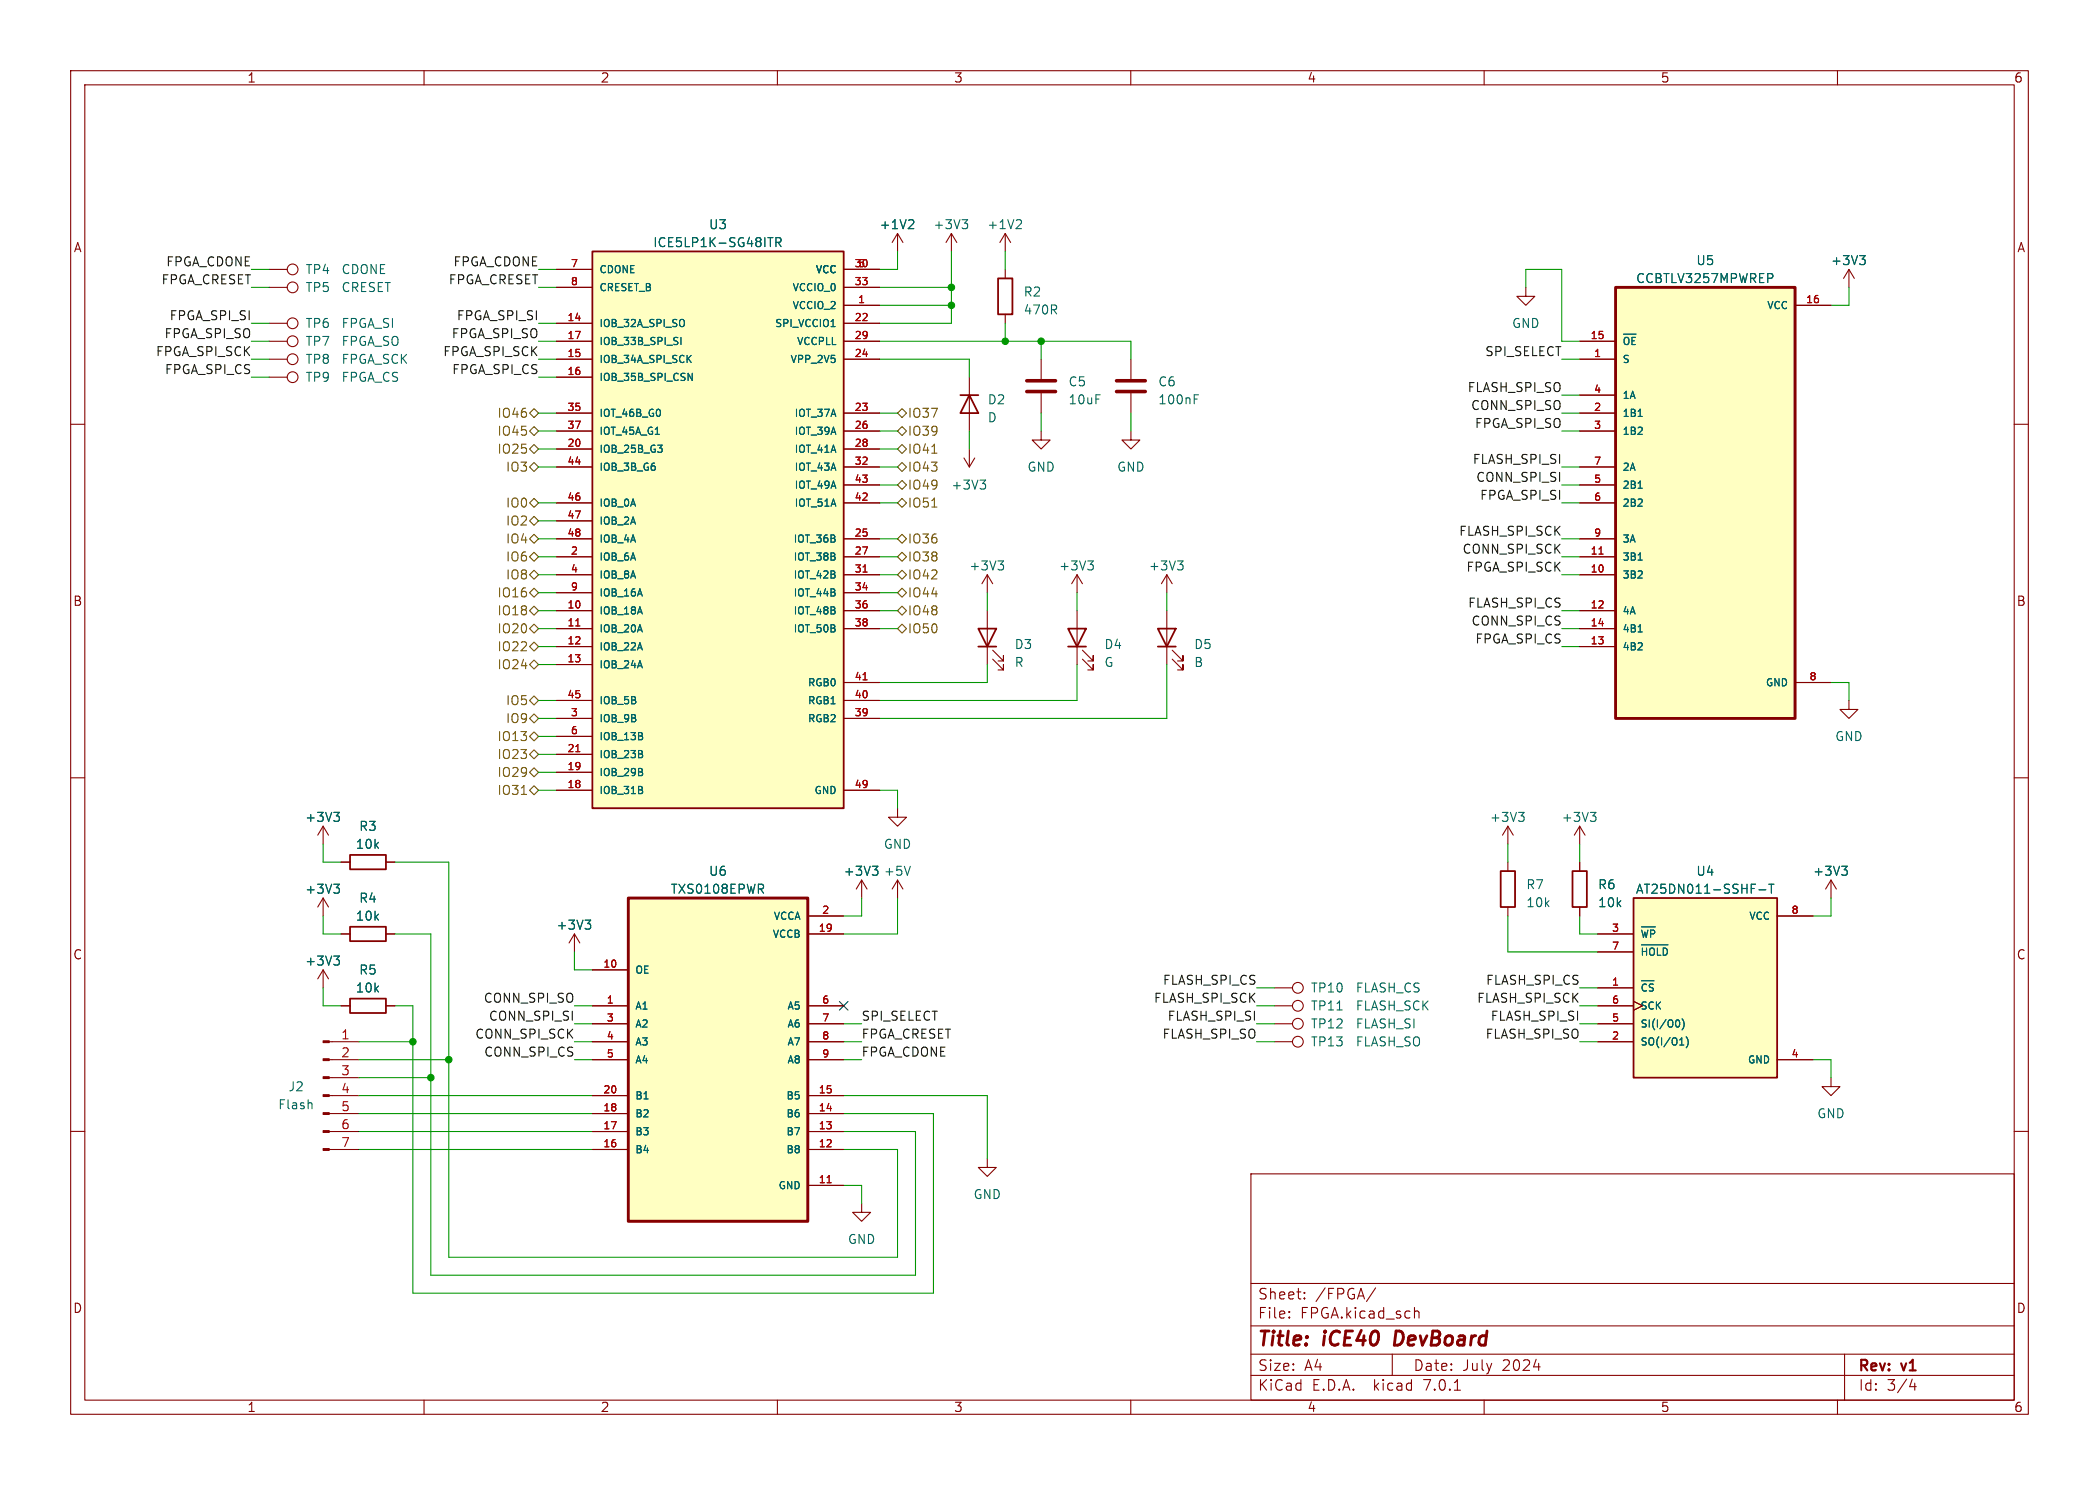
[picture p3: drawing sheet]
<svg xmlns="http://www.w3.org/2000/svg" width="297mm" height="210mm" viewBox="0 0 297 210" stroke-linecap="round" stroke-linejoin="round" font-family="sans-serif">
<g fill="none" stroke="#840000" stroke-width=".15">
<path d="M10 10h277v190h-277zM12 12h273v186h-273zM60 10v2M110 10v2M160 10v2M210 10v2M260 10v2M38.1 38.1h2.5M78.7 38.1h5.1M119.4 38.1h5.1M127 33l-.8 1.3M127 33v2.6"/>
<path d="M127 33l.8 1.3M134.6 33l-.7 1.3M134.6 33v2.6M134.6 33l.8 1.3M142.2 33v2.6M142.2 38.1v1.3M142.2 33l-.7 1.3M142.2 33l.8 1.3M261.6 38.1l-.7 1.3M261.6 38.1v2.5M261.6 38.1l.8 1.3M10 60h2"/>
<path d="M38.1 45.7h2.5M38.1 50.8h2.5M38.1 53.3h2.5M38.1 48.3h2.5M38.1 40.6h2.5M78.7 45.7h5.1M78.7 50.8h5.1M78.7 53.3h5.1M78.7 48.3h5.1M78.7 58.4h5.1M78.7 40.6h5.1M119.4 45.7h5.1"/>
<path d="M119.4 50.8h5.1M119.4 43.2h5.1M119.4 48.3h5.1M119.4 58.4h5.1M119.4 40.6h5.1M137.2 53.3v7.7M142.2 44.5v1.2M147.3 50.8v2.8M147.3 55.6v2.8M160 50.8v2.8M160 55.6v2.8M215.9 40.6v1.3h1.3l-1.3 1.3-1.3-1.3h1.3"/>
<path d="M223.5 50.8h5.1M223.5 48.3h5.1M223.5 58.4h5.1M223.5 55.9h5.1M254 43.2h5.1M285 60h2M78.7 78.7h5.1M78.7 63.5h5.1M78.7 76.2h5.1M78.7 61h5.1M78.7 66h5.1M78.7 71.1h5.1"/>
<path d="M78.7 73.7h5.1M119.4 78.7h5.1M119.4 63.5h5.1M119.4 76.2h5.1M119.4 61h5.1M119.4 66h5.1M119.4 71.1h5.1M119.4 68.6h5.1M136.4 64.8l.8 1.2M137.2 63.5v2.5M137.9 64.8l-.7 1.2M147.3 61v1.2h1.3l-1.3 1.3-1.3-1.3h1.3"/>
<path d="M160 61v1.2h1.3l-1.3 1.3-1.3-1.3h1.3M223.5 78.7h5.1M223.5 76.2h5.1M223.5 61h5.1M223.5 66h5.1M223.5 71.1h5.1M223.5 68.6h5.1M78.7 86.4h5.1M78.7 88.9h5.1M78.7 91.4h5.1M78.7 94h5.1M78.7 81.3h5.1"/>
<path d="M78.7 83.8h5.1M78.7 99.1h5.1M119.4 86.4h5.1M119.4 88.9h5.1M119.4 81.3h5.1M119.4 83.8h5.1M119.4 99.1h5.1M119.4 96.5h5.1M139.7 81.3l-.8 1.3M139.7 81.3v2.5M139.7 86.4v7.6M139.7 81.3l.8 1.3"/>
<path d="M140.5 93.2l1.5 1.5v-.7v.7h-.8M140.5 91.9l1.5 1.6v-.8v.8h-.8M152.4 81.3v2.5M152.4 86.4v7.6M152.4 81.3l-.8 1.3M152.4 81.3l.8 1.3M153.2 93.2l1.5 1.5v-.7v.7h-.8M153.2 91.9l1.5 1.6v-.8v.8h-.8M165.1 81.3v2.5M165.1 86.4v7.6M165.1 81.3l-.8 1.3M165.1 81.3l.8 1.3"/>
<path d="M165.9 93.2l1.5 1.5v-.7v.7h-.8M165.9 91.9l1.5 1.6v-.8v.8h-.8M223.5 86.4h5.1M223.5 88.9h5.1M223.5 91.4h5.1M223.5 81.3h5.1M254 96.5h5.1M261.6 99.1v1.2h1.3l-1.3 1.3-1.3-1.3h1.3M10 110h2M45.7 116.8l-.7 1.3M45.7 116.8v2.6M45.7 116.8l.8 1.3"/>
<path d="M78.7 111.8h5.1M78.7 109.2h5.1M78.7 106.7h5.1M78.7 101.6h5.1M78.7 104.1h5.1M119.4 111.8h5.1M119.4 101.6h5.1M127 114.3v1.3h1.3l-1.3 1.2-1.3-1.2h1.3M213.4 116.8v2.6M213.4 116.8l-.8 1.3M213.4 116.8l.7 1.3M223.5 116.8v2.6"/>
<path d="M223.5 116.8l-.7 1.3M223.5 116.8l.8 1.3M285 110h2M45.7 127v2.5M45.7 137.2v2.5M45.7 137.2l-.7 1.2M45.7 137.2l.8 1.2M45.7 127l-.7 1.3M45.7 127l.8 1.3M48.3 121.9h1.2M48.3 132.1h1.2M54.6 121.9h1.3"/>
<path d="M54.6 132.1h1.3M81.3 132.1l-.8 1.3M81.3 132.1v2.5M81.3 132.1l.7 1.3M83.8 137.2h5.1M114.3 132.1h5.1M114.3 129.5h5.1M121.9 124.5l-.7 1.2M121.9 124.5v2.5M121.9 124.5l.8 1.2M127 124.5v2.5M127 124.5l-.8 1.2"/>
<path d="M127 124.5l.8 1.2M180.3 139.7h2.6M213.4 121.9v1.3M213.4 128.3v1.2M223.5 121.9v1.3M223.5 128.3v1.2M226.1 139.7h5M226.1 132.1h5M226.1 134.6h5M251.5 129.5h5M259.1 124.5l-.8 1.2M259.1 124.5v2.5"/>
<path d="M259.1 124.5l.7 1.2M10 160h2M46.6 147.3h4.2M46.6 149.9h4.2M46.6 157.5h4.2M46.6 154.9h4.2M46.6 152.4h4.2M48.3 142.2h1.2M54.6 142.2h1.3M83.8 147.3h5.1M83.8 142.2h5.1M83.8 144.8h5.1"/>
<path d="M83.8 149.9h5.1M83.8 157.5h5.1M83.8 154.9h5.1M114.3 147.3h5.1M114.3 142.2h5.1M114.3 144.8h5.1M114.3 149.9h5.1M114.3 157.5h5.1M114.3 154.9h5.1M180.3 147.3h2.6M180.3 142.2h2.6M180.3 144.8h2.6"/>
<path d="M226.1 147.3h5M226.1 142.2h5M226.1 144.8h5M231.1 141.6l1.3 .6-1.3 .7M251.5 149.9h5M259.1 152.4v1.3h1.2l-1.2 1.2-1.3-1.2h1.3M285 160h2M46.6 162.6h4.2M46.6 160h4.2M83.8 162.6h5.1M83.8 160h5.1M114.3 162.6h5.1"/>
<path d="M114.3 160h5.1M114.3 167.6h5.1M121.9 170.2v1.3h1.3l-1.3 1.2-1.3-1.2h1.3M139.7 163.8v1.3h1.3l-1.3 1.3-1.3-1.3h1.3M177 166h108v32h-108zM60 198v2M110 198v2M160 198v2M177 194.5h108M177 191.5h108M177 187.5h108M177 181.5h108"/>
<path d="M182.4 186.3h.1l-.1 .1M182.4 185.5h.1l-.1 .1M184.6 183.6v.1M184.6 182.8v.1M194.6 182.1l-1.2 2M197 191.5v3M200.1 185.5a.37 .37 0 0 1 .7 .1v.8M205.8 196.6h.8M210 198v2M217 193.3h.9M260 198v2M261 191.5v6.5"/>
<path d="M270.2 196.1h.9M270.9 195.6v1"/>
<circle cx="41.4" cy="38.1" r=".76"/>
<circle cx="41.4" cy="45.7" r=".76"/>
<circle cx="41.4" cy="48.3" r=".76"/>
<circle cx="41.4" cy="53.3" r=".76"/>
<circle cx="41.4" cy="40.6" r=".76"/>
<circle cx="41.4" cy="50.8" r=".76"/>
<circle cx="183.6" cy="139.7" r=".76"/>
<circle cx="183.6" cy="142.2" r=".76"/>
<circle cx="183.6" cy="144.8" r=".76"/>
<circle cx="183.6" cy="147.3" r=".76"/>
</g>
<g fill="none" stroke="#006464" stroke-width=".15">
<path d="M108.6 33.6h.8M109.8 34.3l.6-.1 .1-.2v-.3l-.2-.1h-.5v1.3M110.1 34.3l.4 .6M129.1 31.1l.2 .2-.1 .3-.7 .7h.8M136.1 31.1h.8l-.4 .5M136.7 31.6l.2 .2v.3l-.2 .2M144.3 31.1l.2 .2v.3l-.7 .7h.7M250.8 38.8v.4M263.1 36.1h.8l-.4 .5M263.7 36.6l.2 .3v.3l-.2 .2M96.4 47.7v1M97.4 52.8l.5 1v-1"/>
<path d="M117.6 46.2h.6M169 55.8h.6M229.7 47.3h1.8M229.8 48.1a.34 .34 0 0 1 .3-.4 .34 .34 0 0 1 .4 .4M231.4 47.7h-.5v1M231.8 58.9h.6M138.7 67.9h.8l-.5 .5M139.2 68.4l.3 .2v.3l-.3 .3M141.2 79.3h.8l-.4 .5M141.8 79.8l.2 .3v.3l-.2 .2M153.9 79.3h.8l-.4 .5M154.5 79.8l.2 .3v.3l-.2 .2"/>
<path d="M166.6 79.3h.8l-.4 .5M167.2 79.8l.2 .3v.3l-.2 .2M231.8 79.2h.6M231.8 69h.6M231.8 89.4h.6M47.2 114.9h.8l-.4 .5M47.8 115.4l.2 .2v.3l-.2 .3M214.9 114.9h.8l-.5 .5M215.4 115.4l.3 .2v.3l-.3 .3M225 114.9h.8l-.4 .5M225.6 115.4l.2 .2v.3l-.2 .3M47.2 125h.8l-.4 .5"/>
<path d="M47.2 135.2h.8l-.4 .5M47.8 125.5l.2 .3v.3l-.2 .2M47.8 135.7l.2 .2v.3l-.2 .3M82.8 130.1h.8l-.4 .5M83.3 130.6l.3 .3v.3l-.3 .2M123.4 122.5h.8l-.4 .5M124 123l.2 .2v.3l-.2 .3M128.8 122.5l-.4 1.3M232.3 138.7h1.7M232.3 131.1h1.9M232.3 133.6h3.7M232.3 131.5l.2 1"/>
<path d="M232.4 134.1v1M233 139.3l-.3-.1-.3 .2M233 134.1v1M233.2 131.5l-.3 1M233.4 134.4a.34 .34 0 0 1 .4-.3 .34 .34 0 0 1 .3 .3M233.9 139.2h-.3l-.2 .2M234.1 131.9l-.1-.3-.4-.1v1M234.5 134.1v1M235.9 134.3l-.2-.2h-.4v1M248.9 125.8h1M250.3 125h.7M250.6 125v1.3"/>
<path d="M260.6 122.5h.8l-.4 .5M261.1 123l.3 .2v.3l-.3 .3M44.1 156v.8M237.4 144.2a.64 .64 0 0 1 0 1M237.7 147.8h.6M238 144.1a1.17 1.17 0 0 1 0 1.5M238.6 146.6a1.16 1.16 0 0 1 0 1.6"/>
</g>
<g fill="none" stroke="#840000" stroke-width=".25">
<path d="M83.8 35.6h35.6v78.7h-35.6zM141.2 39.4h2.1v5.1h-2.1zM135.9 55.9h2.5M137.2 55.9l1.2 2.5h-2.5zM138.4 88.9h2.6l-1.3 2.5zM138.4 91.4h2.6M151.1 88.9h2.6l-1.3 2.5zM151.1 91.4h2.6M163.8 88.9h2.6l-1.3 2.5zM163.8 91.4h2.6M49.5 120.9h5.1v2h-5.1zM49.5 131.1h5.1v2h-5.1z"/>
<path d="M212.3 123.2h2.1v5.1h-2.1zM222.5 123.2h2v5.1h-2zM231.1 127h20.4v25.4h-20.4zM49.5 141.2h5.1v2.1h-5.1z"/>
</g>
<path d="M145.3 55.4h4.1M145.3 53.8h4.1M158 55.4h4.1M158 53.8h4.1" fill="none" stroke="#840000" stroke-width=".51"/>
<g fill="#ffffc2" stroke="#ffffc2" stroke-width=".14">
<path d="M83.8 35.6h35.6v78.7h-35.6z"/>
<path d="M231.1 127h20.4v25.4h-20.4z"/>
<path d="M88.9 127h25.4v45.7h-25.4z"/>
<path d="M228.6 40.6h25.4v61h-25.4z"/>
</g>
<path d="M226.3 78.4h.5M81.5 88.5h.6M122.1 80.9h.6M122.1 96.1h.6M81.5 106.3h.6M117 167.3h.6" fill="none" stroke="#a90000" stroke-width=".15"/>
<g fill="#840000" stroke="#840000" stroke-width=".15">
<path d="M45.7 162.4h.9v.3h-.9z"/>
<path d="M45.7 159.9h.9v.2h-.9z"/>
<path d="M45.7 157.4h.9v.2h-.9z"/>
<path d="M45.7 154.8h.9v.3h-.9z"/>
<path d="M45.7 152.3h.9v.2h-.9z"/>
<path d="M45.7 149.7h.9v.3h-.9z"/>
<path d="M45.7 147.2h.9v.2h-.9z"/>
</g>
<path d="M228.6 40.6h25.4v61h-25.4zM88.9 127h25.4v45.7h-25.4z" fill="none" stroke="#840000" stroke-width=".41"/>
<g fill="none" stroke="#725600" stroke-width=".15">
<path d="M74.9 58.4l.7-.6 .6 .6-.6 .7zM127 58.4l.6-.6 .7 .6-.7 .7zM74.9 61l.7-.7 .6 .7-.6 .6zM74.9 78.7l.7-.6 .6 .6-.6 .7zM74.9 66l.7-.6 .6 .6-.6 .7zM74.9 73.7l.7-.7 .6 .7-.6 .6zM74.9 76.2l.7-.6 .6 .6-.6 .6zM74.9 71.1l.7-.6 .6 .6-.6 .7zM75.6 62.9l.6 .6-.6 .6-.7-.6zM127 68.6l.6-.7 .7 .7-.7 .6zM127 66l.6-.6 .7 .6-.7 .7zM127 78.7l.6-.6 .7 .6-.7 .7z"/>
<path d="M127 76.2l.6-.6 .7 .6-.7 .6zM127 61l.6-.7 .7 .7-.7 .6zM127 71.1l.6-.6 .7 .6-.7 .7zM127.6 62.9l.7 .6-.7 .6-.6-.6zM131.8 64.1h.8M131.8 71.7h.8M74.9 88.9l.7-.6 .6 .6-.6 .6zM74.9 81.3l.7-.7 .6 .7-.6 .6zM74.9 86.4l.7-.7 .6 .7-.6 .6zM74.9 94l.7-.7 .6 .7-.6 .6zM74.9 83.8l.7-.6 .6 .6-.6 .7zM74.9 99.1l.7-.7 .6 .7-.6 .6z"/>
<path d="M75.6 90.8l.6 .6-.6 .7-.7-.7zM127 81.3l.6-.7 .7 .7-.7 .6zM127 86.4l.6-.7 .7 .7-.7 .6zM127 88.9l.6-.6 .7 .6-.7 .6zM127 83.8l.6-.6 .7 .6-.7 .7zM73.8 112.3h.7M74.9 104.1l.7-.6 .6 .6-.6 .7zM74.9 106.7l.7-.7 .6 .7-.6 .6zM74.9 111.8l.7-.7 .6 .7-.6 .6zM75.6 101l.6 .6-.6 .6-.7-.6zM75.6 108.6l.6 .6-.6 .7-.7-.7z"/>
</g>
<g fill="none" stroke="#009600" stroke-width=".15">
<path d="M35.6 38.1h2.5M76.2 38.1h2.5M127 35.6v2.5h-2.5M134.6 35.6v10.1h-10.1M142.2 35.6v2.5M35.6 40.6h2.5M35.6 48.3h2.5M35.6 45.7h2.5M35.6 50.8h2.5M35.6 53.3h2.5M76.2 58.4h2.5M76.2 40.6h2.5"/>
<path d="M76.2 48.3h2.5M76.2 45.7h2.5M76.2 50.8h2.5M76.2 53.3h2.5M124.5 58.4h2.5M124.5 50.8h12.7v2.5M124.5 40.6h10.1M124.5 43.2h10.1M124.5 48.3h35.5v2.5M142.2 45.7v2.6M147.3 48.3v2.5M147.3 58.4v2.6"/>
<path d="M160 58.4v2.6M215.9 40.6v-2.5h5.1v10.2h2.5M221 58.4h2.5M221 50.8h2.5M221 55.9h2.5M261.6 40.6v2.6h-2.5M76.2 61h2.5M76.2 76.2h2.5M76.2 78.7h2.5M76.2 73.7h2.5M76.2 71.1h2.5M76.2 66h2.5"/>
<path d="M76.2 63.5h2.5M124.5 61h2.5M124.5 76.2h2.5M124.5 78.7h2.5M124.5 71.1h2.5M124.5 68.6h2.5M124.5 66h2.5M124.5 63.5h2.5M137.2 61v2.5M221 61h2.5M221 76.2h2.5M221 78.7h2.5"/>
<path d="M221 71.1h2.5M221 68.6h2.5M221 66h2.5M76.2 81.3h2.5M76.2 83.8h2.5M76.2 88.9h2.5M76.2 86.4h2.5M76.2 91.4h2.5M76.2 99.1h2.5M76.2 94h2.5M124.5 81.3h2.5M124.5 83.8h2.5"/>
<path d="M124.5 88.9h2.5M124.5 86.4h2.5M139.7 83.8v2.6M139.7 94v2.5h-15.2M152.4 94v5.1h-27.9M152.4 83.8v2.6M165.1 94v7.6h-40.6M165.1 83.8v2.6M221 81.3h2.5M221 88.9h2.5M221 86.4h2.5M221 91.4h2.5"/>
<path d="M259.1 96.5h2.5v2.6M45.7 119.4v2.5h2.6M76.2 104.1h2.5M76.2 109.2h2.5M76.2 111.8h2.5M76.2 106.7h2.5M76.2 101.6h2.5M124.5 111.8h2.5v2.5M213.4 119.4v2.5M223.5 119.4v2.5M45.7 139.7v2.5h2.6M45.7 129.5v2.6h2.6"/>
<path d="M55.9 121.9h7.6v55.9h63.5v-15.2h-7.6M55.9 132.1h5.1v48.2h68.5v-20.3h-10.1M81.3 134.6v2.6h2.5M121.9 127v2.5h-2.5M127 127v5.1h-7.6M177.8 139.7h2.5M213.4 129.5v5.1h12.7M223.5 129.5v2.6h2.6M223.5 139.7h2.6M259.1 127v2.5h-2.6M50.8 147.3h7.6M50.8 154.9h33"/>
<path d="M50.8 157.5h33M50.8 149.9h12.7M50.8 152.4h10.2M55.9 142.2h2.5v40.7h73.7v-25.4h-12.7M81.3 147.3h2.5M81.3 142.2h2.5M81.3 144.8h2.5M81.3 149.9h2.5M119.4 147.3h2.5M119.4 144.8h2.5M119.4 154.9h20.3v8.9M119.4 149.9h2.5"/>
<path d="M177.8 147.3h2.5M177.8 142.2h2.5M177.8 144.8h2.5M223.5 147.3h2.6M223.5 142.2h2.6M223.5 144.8h2.6M256.5 149.9h2.6v2.5M50.8 160h33M50.8 162.6h33M119.4 167.6h2.5v2.6"/>
</g>
<path d="M118.8 141.6l1.2 1.2M120 141.6l-1.2 1.2" fill="none" stroke="#000084" stroke-width=".15"/>
<g fill="#009600" stroke="#009600" stroke-width=".15">
<circle cx="147.3" cy="48.3" r=".46"/>
<circle cx="142.2" cy="48.3" r=".46"/>
<circle cx="134.6" cy="43.2" r=".46"/>
<circle cx="134.6" cy="40.6" r=".46"/>
<circle cx="63.5" cy="149.9" r=".46"/>
<circle cx="58.4" cy="147.3" r=".46"/>
<circle cx="61" cy="152.4" r=".46"/>
</g>
<g font-size="2.8" fill="#840000">
<text x="178" y="190.8">Title:</text>
<text x="187.4" y="190.8">iCE40</text>
<text x="198" y="190.8">DevBoard</text>
</g>
<g font-size="2.1" fill="#840000">
<text x="178" y="183.9">Sheet:</text>
<text x="186.2" y="183.9">/FPGA/</text>
<text x="178" y="186.6">File:</text>
<text x="184" y="186.6">FPGA.kicad_sch</text>
<text x="178" y="196.8">KiCad</text>
<text x="178" y="194">Size:</text>
<text x="184.6" y="194">A4</text>
<text x="185.7" y="196.8">E.D.A.</text>
<text x="194.4" y="196.8">kicad</text>
<text x="200" y="194">Date:</text>
<text x="201.5" y="196.8">7.0.1</text>
<text x="206.9" y="194">July</text>
<text x="212.6" y="194">2024</text>
<text x="263" y="194.2">Rev:</text>
<text x="263" y="196.8">Id:</text>
<text x="267" y="196.8">3/4</text>
<text x="269.2" y="194.2">v1</text>
</g>
<g font-size="1.8" fill="#840000">
<text x="35" y="11.8">1</text>
<text x="85" y="11.8">2</text>
<text x="135" y="11.8">3</text>
<text x="185" y="11.8">4</text>
<text x="235" y="11.8">5</text>
<text x="285" y="11.8">6</text>
<text x="10.4" y="35.8">A</text>
<text x="285.4" y="35.8">A</text>
<text x="10.3" y="85.8">B</text>
<text x="285.3" y="85.8">B</text>
<text x="10.3" y="135.8">C</text>
<text x="285.3" y="135.8">C</text>
<text x="10.3" y="185.8">D</text>
<text x="285.3" y="185.8">D</text>
<text x="35" y="199.8">1</text>
<text x="85" y="199.8">2</text>
<text x="135" y="199.8">3</text>
<text x="185" y="199.8">4</text>
<text x="235" y="199.8">5</text>
<text x="285" y="199.8">6</text>
</g>
<g font-size="1.8" fill="#006464">
<text x="92.4" y="35.1">ICE5LP1K-SG48ITR</text>
<text x="100.3" y="32.6">U3</text>
<text x="124.4" y="32.6">+1V2</text>
<text x="132" y="32.6">+3V3</text>
<text x="139.6" y="32.6">+1V2</text>
<text x="43.2" y="38.9">TP4</text>
<text x="43.2" y="41.5">TP5</text>
<text x="48.3" y="38.9">CDONE</text>
<text x="48.3" y="41.5">CRESET</text>
<text x="231.4" y="40.2">CCBTLV3257MPWREP</text>
<text x="240" y="37.7">U5</text>
<text x="259" y="37.7">+3V3</text>
<text x="43.2" y="46.5">TP6</text>
<text x="48.3" y="46.5">FPGA_SI</text>
<text x="144.8" y="42.1">R2</text>
<text x="144.8" y="44.6">470R</text>
<text x="213.9" y="46.5">GND</text>
<text x="43.2" y="51.6">TP8</text>
<text x="43.2" y="49.1">TP7</text>
<text x="48.3" y="51.6">FPGA_SCK</text>
<text x="48.3" y="49.1">FPGA_SO</text>
<text x="43.2" y="54.2">TP9</text>
<text x="48.3" y="54.2">FPGA_CS</text>
<text x="139.7" y="57.3">D2</text>
<text x="139.7" y="59.9">D</text>
<text x="151.1" y="54.8">C5</text>
<text x="151.1" y="57.3">10uF</text>
<text x="163.8" y="54.8">C6</text>
<text x="163.8" y="57.3">100nF</text>
<text x="134.6" y="69.4">+3V3</text>
<text x="145.3" y="66.9">GND</text>
<text x="158" y="66.9">GND</text>
<text x="137.1" y="80.8">+3V3</text>
<text x="149.8" y="80.8">+3V3</text>
<text x="162.5" y="80.8">+3V3</text>
<text x="143.5" y="91.9">D3</text>
<text x="143.5" y="94.5">R</text>
<text x="156.2" y="91.9">D4</text>
<text x="156.2" y="94.5">G</text>
<text x="168.9" y="91.9">D5</text>
<text x="168.9" y="94.5">B</text>
<text x="259.6" y="105">GND</text>
<text x="43.1" y="116.4">+3V3</text>
<text x="50.8" y="117.7">R3</text>
<text x="210.8" y="116.4">+3V3</text>
<text x="220.9" y="116.4">+3V3</text>
<text x="50.3" y="120.2">10k</text>
<text x="100.3" y="124">U6</text>
<text x="119.3" y="124">+3V3</text>
<text x="125" y="124">+5V</text>
<text x="125" y="120.2">GND</text>
<text x="215.9" y="125.9">R7</text>
<text x="226.1" y="125.9">R6</text>
<text x="240" y="124">U4</text>
<text x="256.5" y="124">+3V3</text>
<text x="43.1" y="126.6">+3V3</text>
<text x="50.3" y="130.4">10k</text>
<text x="50.8" y="127.8">R4</text>
<text x="78.7" y="131.6">+3V3</text>
<text x="94.9" y="126.6">TXS0108EPWR</text>
<text x="215.9" y="128.5">10k</text>
<text x="226.1" y="128.5">10k</text>
<text x="231.4" y="126.6">AT25DN011-SSHF-T</text>
<text x="43.1" y="136.7">+3V3</text>
<text x="50.8" y="138">R5</text>
<text x="50.3" y="140.5">10k</text>
<text x="185.4" y="143.1">TP11</text>
<text x="185.4" y="140.5">TP10</text>
<text x="191.8" y="143.1">FLASH_SCK</text>
<text x="191.8" y="140.5">FLASH_CS</text>
<text x="185.4" y="148.1">TP13</text>
<text x="185.4" y="145.6">TP12</text>
<text x="191.8" y="148.1">FLASH_SO</text>
<text x="191.8" y="145.6">FLASH_SI</text>
<text x="40.8" y="154.5">J2</text>
<text x="39.3" y="157">Flash</text>
<text x="257.1" y="158.3">GND</text>
<text x="137.7" y="169.7">GND</text>
<text x="119.9" y="176.1">GND</text>
</g>
<g font-size="1.8" fill="#0f0f0f">
<text x="22.7" y="40.3">FPGA_CRESET</text>
<text x="23.4" y="37.8">FPGA_CDONE</text>
<text x="63.4" y="40.3">FPGA_CRESET</text>
<text x="64" y="37.8">FPGA_CDONE</text>
<text x="23.2" y="47.9">FPGA_SPI_SO</text>
<text x="23.9" y="45.4">FPGA_SPI_SI</text>
<text x="63.8" y="47.9">FPGA_SPI_SO</text>
<text x="64.5" y="45.4">FPGA_SPI_SI</text>
<text x="21.9" y="50.5">FPGA_SPI_SCK</text>
<text x="23.2" y="53">FPGA_SPI_CS</text>
<text x="62.6" y="50.5">FPGA_SPI_SCK</text>
<text x="63.9" y="53">FPGA_SPI_CS</text>
<text x="210" y="50.5">SPI_SELECT</text>
<text x="207.5" y="55.5">FLASH_SPI_SO</text>
<text x="208" y="58.1">CONN_SPI_SO</text>
<text x="208.3" y="65.7">FLASH_SPI_SI</text>
<text x="208.6" y="60.6">FPGA_SPI_SO</text>
<text x="208.8" y="68.2">CONN_SPI_SI</text>
<text x="209.3" y="70.8">FPGA_SPI_SI</text>
<text x="206.3" y="75.9">FLASH_SPI_SCK</text>
<text x="206.8" y="78.4">CONN_SPI_SCK</text>
<text x="207.4" y="80.9">FPGA_SPI_SCK</text>
<text x="207.6" y="86">FLASH_SPI_CS</text>
<text x="208.1" y="88.6">CONN_SPI_CS</text>
<text x="208.6" y="91.1">FPGA_SPI_CS</text>
<text x="68.3" y="141.9">CONN_SPI_SO</text>
<text x="163.2" y="141.9">FLASH_SPI_SCK</text>
<text x="164.4" y="139.4">FLASH_SPI_CS</text>
<text x="208.9" y="141.9">FLASH_SPI_SCK</text>
<text x="210.1" y="139.4">FLASH_SPI_CS</text>
<text x="67.1" y="147">CONN_SPI_SCK</text>
<text x="68.4" y="149.5">CONN_SPI_CS</text>
<text x="69.1" y="144.4">CONN_SPI_SI</text>
<text x="121.9" y="147">FPGA_CRESET</text>
<text x="121.9" y="144.4">SPI_SELECT</text>
<text x="121.9" y="149.5">FPGA_CDONE</text>
<text x="164.4" y="147">FLASH_SPI_SO</text>
<text x="165.1" y="144.4">FLASH_SPI_SI</text>
<text x="210.1" y="147">FLASH_SPI_SO</text>
<text x="210.8" y="144.4">FLASH_SPI_SI</text>
</g>
<g font-size="1.8" fill="#725600">
<text x="70.3" y="59.2">IO46</text>
<text x="128.5" y="59.2">IO37</text>
<text x="70.3" y="61.8">IO45</text>
<text x="70.3" y="64.3">IO25</text>
<text x="128.5" y="61.8">IO39</text>
<text x="128.5" y="64.3">IO41</text>
<text x="71.5" y="66.9">IO3</text>
<text x="71.5" y="71.9">IO0</text>
<text x="128.5" y="69.4">IO49</text>
<text x="128.5" y="66.9">IO43</text>
<text x="128.5" y="71.9">IO51</text>
<text x="71.5" y="74.5">IO2</text>
<text x="71.5" y="77">IO4</text>
<text x="128.5" y="77">IO36</text>
<text x="71.5" y="82.1">IO8</text>
<text x="71.5" y="79.6">IO6</text>
<text x="128.5" y="79.6">IO38</text>
<text x="128.5" y="82.1">IO42</text>
<text x="70.3" y="89.7">IO20</text>
<text x="70.3" y="87.2">IO18</text>
<text x="70.3" y="84.6">IO16</text>
<text x="128.5" y="87.2">IO48</text>
<text x="128.5" y="89.7">IO50</text>
<text x="128.5" y="84.6">IO44</text>
<text x="70.3" y="92.3">IO22</text>
<text x="70.3" y="94.8">IO24</text>
<text x="71.5" y="99.9">IO5</text>
<text x="70.3" y="105">IO13</text>
<text x="70.3" y="107.5">IO23</text>
<text x="71.5" y="102.4">IO9</text>
<text x="70.3" y="112.6">IO31</text>
<text x="70.3" y="110">IO29</text>
</g>
<g font-size="1.8" fill="#a90000">
<text x="48.2" y="147.1">1</text>
<text x="48.2" y="149.6">2</text>
<text x="48.2" y="152.1">3</text>
<text x="48.2" y="154.7">4</text>
<text x="48.2" y="157.2">5</text>
<text x="48.2" y="159.8">6</text>
<text x="48.2" y="162.3">7</text>
</g>
<g font-size="1.4" fill="#a90000">
<text x="80.7" y="37.8">7</text>
<text x="80.7" y="40.4">8</text>
<text x="120.9" y="37.8">30</text>
<text x="120.9" y="40.4">33</text>
<text x="121.3" y="37.8">5</text>
<text x="80.2" y="45.5">14</text>
<text x="120.9" y="45.5">22</text>
<text x="121.3" y="42.9">1</text>
<text x="255.5" y="42.9">16</text>
<text x="80.2" y="50.5">15</text>
<text x="80.2" y="53.1">16</text>
<text x="80.2" y="48">17</text>
<text x="120.9" y="50.5">24</text>
<text x="120.9" y="48">29</text>
<text x="225" y="48">15</text>
<text x="225.5" y="50.5">1</text>
<text x="80.2" y="58.2">35</text>
<text x="120.9" y="58.2">23</text>
<text x="225.5" y="58.2">2</text>
<text x="225.5" y="55.6">4</text>
<text x="80.2" y="63.2">20</text>
<text x="80.2" y="60.7">37</text>
<text x="80.2" y="65.8">44</text>
<text x="120.9" y="60.7">26</text>
<text x="120.9" y="63.2">28</text>
<text x="120.9" y="65.8">32</text>
<text x="225.5" y="60.7">3</text>
<text x="225.5" y="65.8">7</text>
<text x="80.2" y="70.9">46</text>
<text x="120.9" y="70.9">42</text>
<text x="120.9" y="68.3">43</text>
<text x="225.5" y="68.3">5</text>
<text x="225.5" y="70.9">6</text>
<text x="80.2" y="73.4">47</text>
<text x="80.2" y="75.9">48</text>
<text x="120.9" y="75.9">25</text>
<text x="225.5" y="75.9">9</text>
<text x="80.7" y="78.5">2</text>
<text x="80.7" y="81">4</text>
<text x="80.7" y="83.6">9</text>
<text x="120.9" y="78.5">27</text>
<text x="120.9" y="81">31</text>
<text x="120.9" y="83.6">34</text>
<text x="225" y="81">10</text>
<text x="225" y="78.5">11</text>
<text x="80.2" y="86.1">10</text>
<text x="80.2" y="88.6">11</text>
<text x="120.9" y="86.1">36</text>
<text x="120.9" y="88.6">38</text>
<text x="225" y="86.1">12</text>
<text x="225" y="88.6">14</text>
<text x="80.2" y="91.2">12</text>
<text x="80.2" y="93.7">13</text>
<text x="225" y="91.2">13</text>
<text x="80.2" y="98.8">45</text>
<text x="80.7" y="101.3">3</text>
<text x="120.9" y="101.3">39</text>
<text x="120.9" y="98.8">40</text>
<text x="120.9" y="96.3">41</text>
<text x="256" y="96.3">8</text>
<text x="80.2" y="106.4">21</text>
<text x="80.7" y="103.9">6</text>
<text x="80.2" y="111.5">18</text>
<text x="80.2" y="109">19</text>
<text x="120.9" y="111.5">49</text>
<text x="115.8" y="131.8">19</text>
<text x="116.3" y="129.3">2</text>
<text x="228" y="131.8">3</text>
<text x="253.4" y="129.3">8</text>
<text x="85.3" y="136.9">10</text>
<text x="228" y="134.4">7</text>
<text x="85.8" y="142">1</text>
<text x="116.3" y="142">6</text>
<text x="228" y="139.4">1</text>
<text x="228" y="142">6</text>
<text x="85.8" y="144.5">3</text>
<text x="85.8" y="147.1">4</text>
<text x="85.8" y="149.6">5</text>
<text x="116.3" y="144.5">7</text>
<text x="116.3" y="147.1">8</text>
<text x="116.3" y="149.6">9</text>
<text x="228" y="147.1">2</text>
<text x="228" y="144.5">5</text>
<text x="253.4" y="149.6">4</text>
<text x="85.3" y="154.7">20</text>
<text x="115.8" y="154.7">15</text>
<text x="85.3" y="159.8">17</text>
<text x="85.3" y="157.2">18</text>
<text x="115.8" y="159.8">13</text>
<text x="115.8" y="157.2">14</text>
<text x="85.3" y="162.3">16</text>
<text x="115.8" y="167.4">11</text>
<text x="115.8" y="162.3">12</text>
</g>
<g font-size="1.4" fill="#006464">
<text x="84.8" y="38.8">CDONE</text>
<text x="84.8" y="41.3">CRESET_B</text>
<text x="112" y="41.3">VCCIO_0</text>
<text x="115.3" y="38.8">VCC</text>
<text x="84.8" y="46.4">IOB_32A_SPI_SO</text>
<text x="109.5" y="46.4">SPI_VCCIO1</text>
<text x="112" y="43.9">VCCIO_2</text>
<text x="249.9" y="43.9">VCC</text>
<text x="84.8" y="51.5">IOB_34A_SPI_SCK</text>
<text x="84.8" y="49">IOB_33B_SPI_SI</text>
<text x="111.7" y="51.5">VPP_2V5</text>
<text x="112.6" y="49">VCCPLL</text>
<text x="229.6" y="51.5">S</text>
<text x="229.6" y="49.4">~{OE}</text>
<text x="84.8" y="54">IOB_35B_SPI_CSN</text>
<text x="84.8" y="59.1">IOT_46B_G0</text>
<text x="112.3" y="59.1">IOT_37A</text>
<text x="229.6" y="59.1">1B1</text>
<text x="229.6" y="56.6">1A</text>
<text x="84.8" y="64.2">IOB_25B_G3</text>
<text x="84.8" y="61.7">IOT_45A_G1</text>
<text x="112.3" y="61.7">IOT_39A</text>
<text x="112.3" y="64.2">IOT_41A</text>
<text x="229.6" y="61.7">1B2</text>
<text x="84.8" y="66.7">IOB_3B_G6</text>
<text x="84.8" y="71.8">IOB_0A</text>
<text x="112.3" y="66.7">IOT_43A</text>
<text x="112.3" y="71.8">IOT_51A</text>
<text x="112.3" y="69.3">IOT_49A</text>
<text x="229.6" y="69.3">2B1</text>
<text x="229.6" y="71.8">2B2</text>
<text x="229.6" y="66.7">2A</text>
<text x="84.8" y="74.4">IOB_2A</text>
<text x="84.8" y="76.9">IOB_4A</text>
<text x="112.1" y="76.9">IOT_36B</text>
<text x="229.6" y="76.9">3A</text>
<text x="84.8" y="79.4">IOB_6A</text>
<text x="84.8" y="82">IOB_8A</text>
<text x="112.1" y="79.4">IOT_38B</text>
<text x="112.1" y="82">IOT_42B</text>
<text x="229.6" y="82">3B2</text>
<text x="229.6" y="79.4">3B1</text>
<text x="84.8" y="87.1">IOB_18A</text>
<text x="84.8" y="89.6">IOB_20A</text>
<text x="84.8" y="84.5">IOB_16A</text>
<text x="112.1" y="84.5">IOT_44B</text>
<text x="112.1" y="87.1">IOT_48B</text>
<text x="112.1" y="89.6">IOT_50B</text>
<text x="229.6" y="87.1">4A</text>
<text x="229.6" y="89.6">4B1</text>
<text x="84.8" y="92.1">IOB_22A</text>
<text x="84.8" y="94.7">IOB_24A</text>
<text x="229.6" y="92.1">4B2</text>
<text x="84.8" y="99.8">IOB_5B</text>
<text x="114.2" y="99.8">RGB1</text>
<text x="114.2" y="97.2">RGB0</text>
<text x="249.7" y="97.2">GND</text>
<text x="84.8" y="107.4">IOB_23B</text>
<text x="84.8" y="102.3">IOB_9B</text>
<text x="84.8" y="104.8">IOB_13B</text>
<text x="114.2" y="102.3">RGB2</text>
<text x="84.8" y="112.5">IOB_31B</text>
<text x="84.8" y="109.9">IOB_29B</text>
<text x="115.1" y="112.5">GND</text>
<text x="109.3" y="130.2">VCCA</text>
<text x="247.4" y="130.2">VCC</text>
<text x="89.9" y="137.9">OE</text>
<text x="109.2" y="132.8">VCCB</text>
<text x="232.2" y="133.3">~{WP}</text>
<text x="232.2" y="135.8">~{HOLD}</text>
<text x="89.9" y="142.9">A1</text>
<text x="111.3" y="142.9">A5</text>
<text x="232.2" y="140.9">~{CS}</text>
<text x="232.2" y="142.9">SCK</text>
<text x="89.9" y="145.5">A2</text>
<text x="89.9" y="148">A3</text>
<text x="111.3" y="145.5">A6</text>
<text x="111.3" y="148">A7</text>
<text x="232.2" y="148">SO(I/O1)</text>
<text x="232.2" y="145.5">SI(I/O0)</text>
<text x="89.9" y="155.6">B1</text>
<text x="89.9" y="150.6">A4</text>
<text x="111.1" y="155.6">B5</text>
<text x="111.3" y="150.6">A8</text>
<text x="247.2" y="150.6">GND</text>
<text x="89.9" y="160.7">B3</text>
<text x="89.9" y="158.2">B2</text>
<text x="111.1" y="160.7">B7</text>
<text x="111.1" y="158.2">B6</text>
<text x="89.9" y="163.3">B4</text>
<text x="111.1" y="163.3">B8</text>
<text x="110" y="168.3">GND</text>
</g>
</svg>
